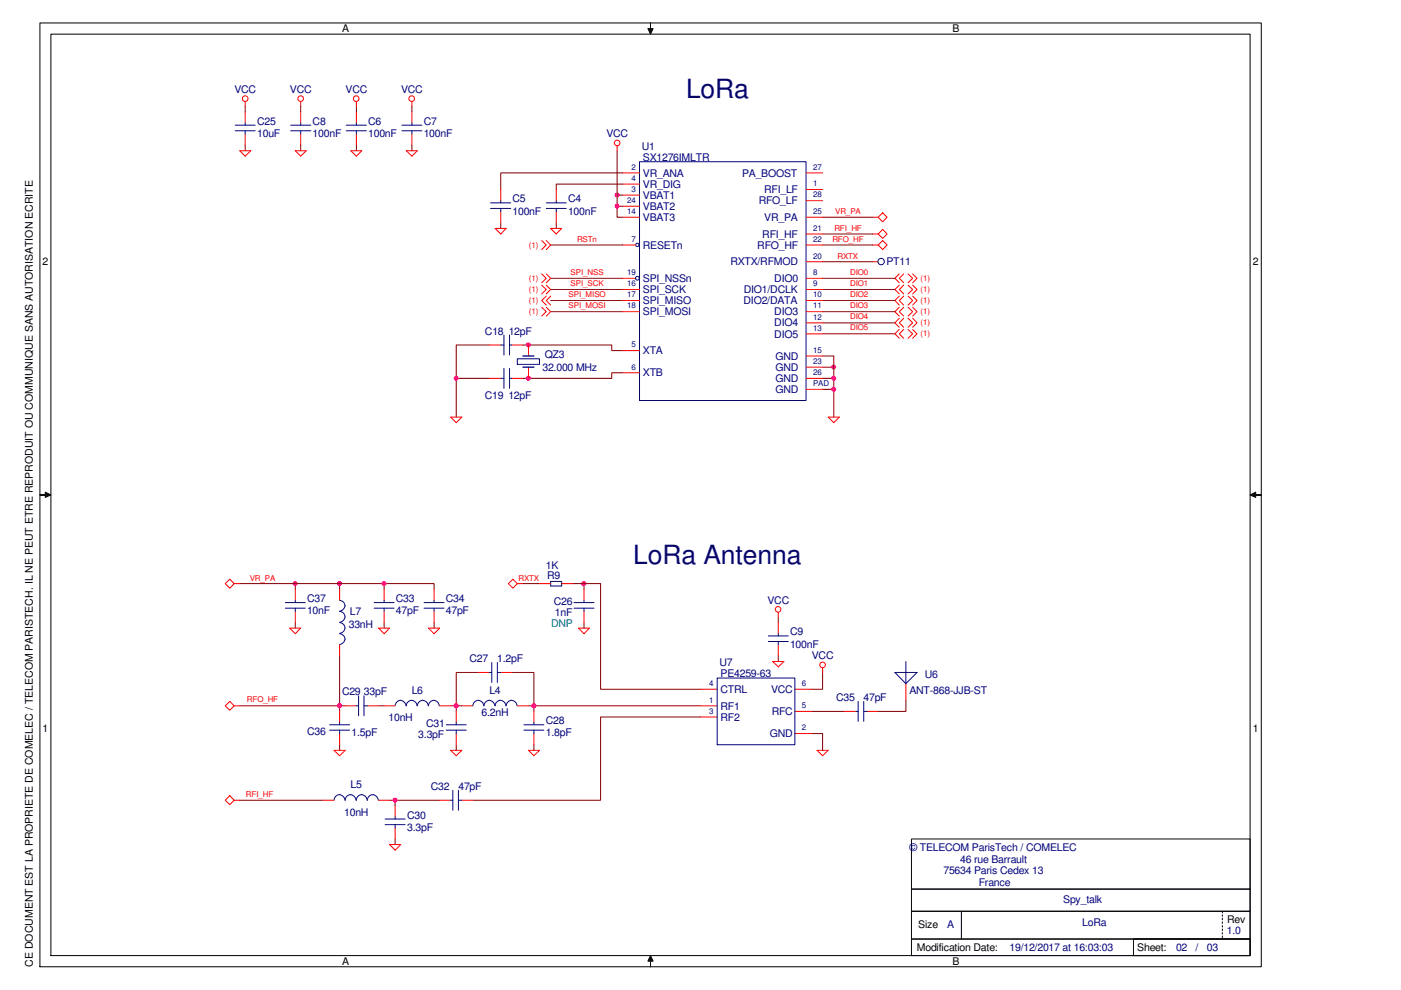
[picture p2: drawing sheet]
<svg xmlns="http://www.w3.org/2000/svg" width="297mm" height="210mm" viewBox="0 0 297 210" stroke-linecap="round" stroke-linejoin="round" font-family="sans-serif">
<path d="M116.8 59h15.2M130.8 41.4h1.2M116.8 61.4h15.2M116.8 66.1h15.2" fill="none" stroke="#800000" stroke-width=".21"/>
<circle cx="130.8" cy="41.3" r=".44" fill="#f0f"/>
<circle cx="130.8" cy="41.3" r=".44" fill="none" stroke="#f0f" stroke-width=".21"/>
<path d="M130.8 32v14.1h1.2M130.8 43.7h1.2" fill="none" stroke="#800000" stroke-width=".21"/>
<circle cx="130.8" cy="43.7" r=".44" fill="#f0f"/>
<circle cx="130.8" cy="43.7" r=".44" fill="none" stroke="#f0f" stroke-width=".21"/>
<g fill="none" stroke="#800000" stroke-width=".21">
<path d="M63.8 22.5v1.2M63.8 30.8v1.2M75.6 22.5v1.2M75.6 30.8v1.2M87.3 22.5v1.2M87.3 30.8v1.2M132 39h-14.1v1.2M132 36.7h-25.8v3.5M106.2 47.2v1.2M116.8 51.9h15.2M117.9 47.2v1.2M110.9 73.2h18.8v1.1h2.3"/>
<path d="M112.1 73.2h.1"/>
</g>
<circle cx="112" cy="73.1" r=".46" fill="#f0f"/>
<circle cx="112" cy="73.1" r=".46" fill="none" stroke="#f0f" stroke-width=".21"/>
<path d="M103.8 73.2h-7.1v15.2M96.7 80.2h7.1" fill="none" stroke="#800000" stroke-width=".21"/>
<circle cx="96.7" cy="80.2" r=".44" fill="#f0f"/>
<circle cx="96.7" cy="80.2" r=".44" fill="none" stroke="#f0f" stroke-width=".21"/>
<path d="M132 79h-2.3v1.2h-18.8M112.1 80.2h.1" fill="none" stroke="#800000" stroke-width=".21"/>
<circle cx="112" cy="80.2" r=".46" fill="#f0f"/>
<circle cx="112" cy="80.2" r=".46" fill="none" stroke="#f0f" stroke-width=".21"/>
<path d="M174.4 77.9h2.4" fill="none" stroke="#800000" stroke-width=".21"/>
<circle cx="176.8" cy="77.8" r=".45" fill="#f0f"/>
<circle cx="176.8" cy="77.8" r=".45" fill="none" stroke="#f0f" stroke-width=".21"/>
<path d="M174.4 75.5h2.4v12.9M174.4 80.2h2.4" fill="none" stroke="#800000" stroke-width=".21"/>
<circle cx="176.8" cy="80.2" r=".45" fill="#f0f"/>
<circle cx="176.8" cy="80.2" r=".45" fill="none" stroke="#f0f" stroke-width=".21"/>
<path d="M174.4 82.5h2.4" fill="none" stroke="#800000" stroke-width=".21"/>
<circle cx="176.8" cy="82.5" r=".45" fill="#f0f"/>
<circle cx="176.8" cy="82.5" r=".45" fill="none" stroke="#f0f" stroke-width=".21"/>
<g fill="none" stroke="#800000" stroke-width=".21">
<path d="M174.4 51.9h10.6M174.4 59h15.3M116.8 63.7h15.2M174.4 61.4h15.3M174.4 63.7h15.3M174.4 66.1h15.3M174.4 68.5h15.3M174.4 70.8h15.3M165 130.8v1.2M165 139.1v1.2M174.4 142.6v3.5h-2.3M82.6 169.7h10.6"/>
<path d="M83.8 169.7v1.2"/>
</g>
<circle cx="83.8" cy="169.6" r=".44" fill="#f0f"/>
<circle cx="83.8" cy="169.6" r=".44" fill="none" stroke="#f0f" stroke-width=".21"/>
<path d="M174.4 49.6h10.6M112.1 149.6h36.4M113.2 149.6v1.2M50.8 169.7h17.7M83.8 177.9v1.2" fill="none" stroke="#800000" stroke-width=".21"/>
<circle cx="113.2" cy="149.6" r=".44" fill="#f0f"/>
<circle cx="113.2" cy="149.6" r=".44" fill="none" stroke="#f0f" stroke-width=".21"/>
<path d="M95.5 149.6h2.4M96.7 149.6v1.2M96.7 157.9v1.2M113.2 157.9v1.2" fill="none" stroke="#800000" stroke-width=".21"/>
<circle cx="96.7" cy="149.6" r=".44" fill="#f0f"/>
<circle cx="96.7" cy="149.6" r=".44" fill="none" stroke="#f0f" stroke-width=".21"/>
<path d="M101.4 142.6h-4.7v7" fill="none" stroke="#800000" stroke-width=".21"/>
<circle cx="96.7" cy="149.6" r=".44" fill="#f0f"/>
<circle cx="96.7" cy="149.6" r=".44" fill="none" stroke="#f0f" stroke-width=".21"/>
<path d="M108.5 142.6h4.7v7" fill="none" stroke="#800000" stroke-width=".21"/>
<circle cx="113.2" cy="149.6" r=".44" fill="#f0f"/>
<circle cx="113.2" cy="149.6" r=".44" fill="none" stroke="#f0f" stroke-width=".21"/>
<path d="M72 149.6v1.2M80.3 149.6h1.1" fill="none" stroke="#800000" stroke-width=".21"/>
<circle cx="72" cy="149.6" r=".44" fill="#f0f"/>
<circle cx="72" cy="149.6" r=".44" fill="none" stroke="#f0f" stroke-width=".21"/>
<path d="M174.4 46.1h10.6M72 123.7v1.2M110.9 123.7h3.5M50.8 149.6h22.4M72 157.9v1.2" fill="none" stroke="#800000" stroke-width=".21"/>
<circle cx="72" cy="123.7" r=".44" fill="#f0f"/>
<circle cx="72" cy="123.7" r=".44" fill="none" stroke="#f0f" stroke-width=".21"/>
<path d="M62.6 123.7v1.2" fill="none" stroke="#800000" stroke-width=".21"/>
<circle cx="62.6" cy="123.7" r=".45" fill="#f0f"/>
<circle cx="62.6" cy="123.7" r=".45" fill="none" stroke="#f0f" stroke-width=".21"/>
<path d="M50.8 123.7h41.2v1.2M62.6 132v1.2M81.4 123.7v1.2M81.4 132v1.2M92 132v1.2" fill="none" stroke="#800000" stroke-width=".21"/>
<circle cx="81.4" cy="123.7" r=".46" fill="#f0f"/>
<circle cx="81.4" cy="123.7" r=".46" fill="none" stroke="#f0f" stroke-width=".21"/>
<path d="M72 139.1v10.5" fill="none" stroke="#800000" stroke-width=".21"/>
<circle cx="72" cy="149.6" r=".44" fill="#f0f"/>
<circle cx="72" cy="149.6" r=".44" fill="none" stroke="#f0f" stroke-width=".21"/>
<path d="M174.4 55.5h10.6M123.8 123.7v1.2M172.1 155.5h2.3v3.6M172.1 150.8h7" fill="none" stroke="#800000" stroke-width=".21"/>
<circle cx="123.8" cy="123.7" r=".46" fill="#f0f"/>
<circle cx="123.8" cy="123.7" r=".46" fill="none" stroke="#f0f" stroke-width=".21"/>
<path d="M52 22.5v1.2M52 30.8v1.2M121.5 123.7h5.8v22.4h21.2M123.8 132v1.2M148.5 152h-21.2v17.7h-27.1M192.1 148.5v2.3h-5.9" fill="none" stroke="#800000" stroke-width=".21"/>
<g fill="#000">
<path d="M137.9 4.9v1.2h.6l-.6 1.1-.5-1.1h.5z" fill-rule="evenodd"/>
<path d="M8.5 104.9h1.1v-.5l1.2 .5-1.2 .6v-.6z" fill-rule="evenodd"/>
<path d="M265 104.9l1.2-.5v.5h1.2h-1.2v.6z" fill-rule="evenodd"/>
<path d="M137.9 202.6l.6 1.2h-.6v1.2v-1.2h-.5z" fill-rule="evenodd"/>
</g>
<g fill="none" stroke="#000" stroke-width=".21">
<path d="M8.5 4.9h258.9v200.1h-258.9zM10.8 7.2h254.2v195.4h-254.2zM137.9 4.9v1.2h.6l-.6 1.1-.5-1.1h.5zM8.5 104.9h1.1v-.5l1.2 .5-1.2 .6v-.6zM265 104.9l1.2-.5v.5h1.2h-1.2v.6zM193.2 177.9h71.8v10.6h-71.8zM193.2 199.1h71.8v3.5h-71.8zM193.2 188.5h71.8v4.7h-71.8zM193.2 193.2h71.8v5.9h-71.8zM203.8 193.2v5.9M240.3 199.1h24.7v3.5h-24.7zM259.2 193.2v.3"/>
<path d="M259.2 194v.3M259.2 194.7v.3M259.2 195.5v.3M259.2 196.2v.4M259.2 197v.3M259.2 197.7v.3M259.2 198.5v.3M137.9 202.6l.6 1.2h-.6v1.2v-1.2h-.5z"/>
</g>
<g fill="none" stroke="#000080" stroke-width=".21">
<path d="M49.9 26.5h4.2M49.9 27.7h4.2M52 26.1v.4M52 27.7v.7M61.6 26.5h4.3M61.6 27.7h4.3M63.8 26.1v.4M63.8 27.7v.7M73.4 26.5h4.3M73.4 27.7h4.3M75.6 26.1v.4M75.6 27.7v.7"/>
<path d="M85.2 26.5h4.2M85.2 27.7h4.2M87.3 26.1v.4M87.3 27.7v.7M135.6 34.3h35.3v50.6h-35.3zM104 43h4.3M104 44.2h4.3M106.2 42.5v.5M106.2 44.2v.7M115.8 43h4.3M115.8 44.2h4.3M117.9 42.5v.5"/>
<path d="M117.9 44.2v.7M106.2 73.2h.6M106.8 71v4.3M106.8 78.1v4.2M108 71v4.3M108 78.1v4.2M108 73.2h.5M109.7 76.1h4.7v1.2h-4.7zM106.2 80.2h.6M108 80.2h.5M60.5 127.8h4.2M60.5 128.9h4.2"/>
<path d="M62.6 127.3v.5M62.6 128.9v.7M72 134.4a1.14 1.14 0 0 1 1.1 1.1 1.14 1.14 0 0 1-1.1 1.2M72 132a1.14 1.14 0 0 1 1.1 1.1 1.14 1.14 0 0 1-1.1 1.2M72 129.6a1.16 1.16 0 0 1 1.1 1.2 1.16 1.16 0 0 1-1.1 1.2M72 127.3a1.21 1.21 0 0 1 1.1 1.2M73.1 128.4a1.35 1.35 0 0 1-1.1 1.2M79.3 127.8h4.3M79.3 128.9h4.3M81.4 127.3v.5M81.4 128.9v.7M89.9 127.8h4.2"/>
<path d="M89.9 128.9h4.2M92 127.3v.5M92 128.9v.7M116.8 123.3h2.3v.9h-2.3zM121.7 127.8h4.2M121.7 128.9h4.2M123.8 127.3v.5M123.8 128.9v.7M162.9 134.8h4.2M162.9 136h4.2M165 134.4v.4M165 136v.7"/>
<path d="M69.9 153.7h4.2M69.9 154.8h4.2M72 153.2v.5M72 154.8v.7M75.6 149.6h.4M76 147.5v4.3M77.2 147.5v4.3M77.2 149.6h.7M85 148.5a1.29 1.29 0 0 1 1.1 1.1M85 148.5a1.27 1.27 0 0 0-1.2 1.1M87.3 148.5a1.22 1.22 0 0 1 1.1 1.1M87.3 148.5a1.22 1.22 0 0 0-1.2 1.1"/>
<path d="M89.7 148.5a1.23 1.23 0 0 1 1.1 1.1M89.7 148.5a1.27 1.27 0 0 0-1.2 1.1M92 148.5a1.22 1.22 0 0 1 1.1 1.1M92 148.5a1.25 1.25 0 0 0-1.2 1.1M94.6 153.7h4.2M94.6 154.8h4.2M96.7 153.2v.5M96.7 154.8v.7M101.4 148.5a1.23 1.23 0 0 1 1.2 1.1M101.4 148.5a1.27 1.27 0 0 0-1.2 1.1M103.8 148.5a1.29 1.29 0 0 1 1.1 1.1M103.8 148.5a1.25 1.25 0 0 0-1.2 1.1"/>
<path d="M103.8 142.6h.5M104.3 140.5v4.2M105.4 140.5v4.2M105.4 142.6h.8M106.2 148.5a1.22 1.22 0 0 1 1.1 1.1M106.2 148.5a1.22 1.22 0 0 0-1.2 1.1M108.5 148.5a1.26 1.26 0 0 1 1.1 1.1M108.5 148.5a1.27 1.27 0 0 0-1.2 1.1M111.1 153.7h4.2M111.1 154.8h4.2M113.2 153.2v.5M113.2 154.8v.7"/>
<path d="M152.1 143.8h16.4v14.1h-16.4zM181.5 150.8h.4M181.9 148.7v4.3M183.1 148.7v4.3M183.1 150.8h.8M189.7 142.6h4.7l-2.3 2.3zM192.1 140.3v4.6M70.8 169.7a1.16 1.16 0 0 1 1.2-1.2 1.16 1.16 0 0 1 1.1 1.2M73.2 169.7a1.14 1.14 0 0 1 1.1-1.2 1.14 1.14 0 0 1 1.2 1.2M75.6 169.7a1.16 1.16 0 0 1 1.1-1.2 1.16 1.16 0 0 1 1.2 1.2 1.16 1.16 0 0 1 1.2-1.2 1.16 1.16 0 0 1 1.1 1.2M81.7 173.7h4.2M81.7 174.8h4.2"/>
<path d="M83.8 173.2v.5M83.8 174.8v.8M95.5 169.7h.5M96 167.6v4.2M97.2 167.6v4.2M97.2 169.7h.7"/>
<circle cx="135.1" cy="51.9" r=".35"/>
<circle cx="135.1" cy="59" r=".41"/>
<circle cx="186.8" cy="55.5" r=".68"/>
</g>
<g fill="none" stroke="#f00" stroke-width=".21">
<path d="M50.8 32h2.4l-1.2 1.1zM52 21.5v1M52 23.7v2.4M52 28.4v2.4M62.6 32h2.3l-1.1 1.1zM63.8 21.5v1M63.8 23.7v2.4M63.8 28.4v2.4M74.4 32h2.3l-1.1 1.1zM75.6 21.5v1M75.6 23.7v2.4M75.6 28.4v2.4"/>
<path d="M86.1 32h2.4l-1.2 1.1zM87.3 21.5v1M87.3 23.7v2.4M87.3 28.4v2.4M130.8 30.9v1.1M132 36.7h3.6M132 39h3.6M170.9 36.7h3.5M105 48.4h2.3l-1.1 1.2zM106.2 40.2v2.3M106.2 44.9v2.3M114.8 51l1 .9-1 1"/>
<path d="M114.8 58.1l1 .9-1 .9M115.8 51l1 .9-1 1M115.8 58.1l1 .9-1 .9M116.8 48.4h2.3l-1.2 1.2zM117.9 40.2v2.3M117.9 44.9v2.3M132 41.4h3.6M132 43.7h3.6M132 46.1h3.6M132 51.9h2.8M132 59h2.8M170.9 46.1h3.5"/>
<path d="M170.9 51.9h3.5M170.9 59h3.5M170.9 40.2h3.5M170.9 42.5h3.5M170.9 49.6h3.5M170.9 55.5h3.5M185 46.1h1.2M185 51.9h1.2M185 49.6h1.2M185 55.5h1.1M186.2 51.9l1-.9 .9 .9-.9 1zM186.2 46.1l1-1 .9 1-.9 .9z"/>
<path d="M187.2 48.6l.9 1-.9 .9-1-.9zM190.7 58.1l-1 .9 1 .9M191.6 58.1l-.9 .9 .9 .9M192.5 58.1l1 .9-1 .9M193.5 58.1l.9 .9-.9 .9M103.8 73.2h2.4M108.5 73.2h2.4M112.1 73.2v2.3M112.1 77.9v2.3M114.8 60.5l1 .9-1 .9M114.8 65.2l1 .9-1 .9M115.8 60.5l1 .9-1 .9"/>
<path d="M115.8 65.2l1 .9-1 .9M115.8 62.8l-1 .9 1 1M116.8 62.8l-1 .9 1 1M132 74.3h3.6M132 79h3.6M132 61.4h3.6M132 63.7h3.6M132 66.1h3.6M170.9 75.5h3.5M170.9 77.9h3.5M170.9 61.4h3.5M170.9 63.7h3.5"/>
<path d="M170.9 66.1h3.5M170.9 68.5h3.5M170.9 70.8h3.5M190.7 60.5l-1 .9 1 .9M190.7 62.8l-1 .9 1 1M190.7 65.2l-1 .9 1 .9M190.7 67.5l-1 1 1 .9M190.7 69.8l-1 1 1 .9M191.6 60.5l-.9 .9 .9 .9M191.6 62.8l-.9 .9 .9 1M191.6 65.2l-.9 .9 .9 .9M191.6 67.5l-.9 1 .9 .9"/>
<path d="M191.6 69.8l-.9 1 .9 .9M192.5 60.5l1 .9-1 .9M192.5 62.8l1 .9-1 1M192.5 65.2l1 .9-1 .9M192.5 67.5l1 1-1 .9M192.5 69.8l1 1-1 .9M193.5 60.5l.9 .9-.9 .9M193.5 62.8l.9 .9-.9 1M193.5 65.2l.9 .9-.9 .9M193.5 67.5l.9 1-.9 .9M193.5 69.8l.9 1-.9 .9M95.5 88.4h2.4l-1.2 1.2z"/>
<path d="M103.8 80.2h2.4M108.5 80.2h2.4M170.9 80.2h3.5M170.9 82.5h3.5M175.6 88.4h2.4l-1.2 1.2zM47.7 123.7l1-.9 1 .9-1 1zM49.7 123.7h1.1M61.4 133.2h2.4l-1.2 1.2zM62.6 124.9v2.4M62.6 129.6v2.4M72 124.9v2.4M72 136.7v2.4"/>
<path d="M80.3 133.2h2.3l-1.2 1.2zM81.4 124.9v2.4M81.4 129.6v2.4M90.8 133.2h2.4l-1.2 1.2zM92 124.9v2.4M92 129.6v2.4M107.8 123.7l1-.9 .9 .9-.9 1zM109.7 123.7h1.2M114.4 123.7h2.4M119.1 123.7h2.4M122.6 133.2h2.4l-1.2 1.2zM123.8 124.9v2.4"/>
<path d="M123.8 129.6v2.4M165 129.8v1M165 132v2.4M165 136.7v2.4M47.7 149.6l1-.9 1 .9-1 1zM49.7 149.6h1.1M70.8 159.1h2.4l-1.2 1.1zM72 150.8v2.4M72 155.5v2.4M73.2 149.6h2.4M77.9 149.6h2.4M81.4 149.6h2.4"/>
<path d="M93.2 149.6h2.3M95.5 159.1h2.4l-1.2 1.1zM96.7 150.8v2.4M96.7 155.5v2.4M97.9 149.6h2.3M101.4 142.6h2.4M106.2 142.6h2.3M109.7 149.6h2.4M112.1 159.1h2.3l-1.2 1.1zM113.2 150.8v2.4M113.2 155.5v2.4M148.5 146.1h3.6"/>
<path d="M148.5 149.6h3.6M148.5 152h3.6M163.8 140.3h2.4l-1.2 1.1zM168.5 146.1h3.6M168.5 150.8h3.6M168.5 155.5h3.6M173.2 159.1h2.4l-1.2 1.1zM174.4 141.6v1M179.1 150.8h2.4M183.9 150.8h2.3M192.1 144.9v3.6M48.7 168.7l1 1-1 .9-1-.9z"/>
<path d="M49.7 169.7h1.1M68.5 169.7h2.3M80.3 169.7h2.3M82.6 179.1h2.4l-1.2 1.2zM83.8 170.9v2.3M83.8 175.6v2.3M93.2 169.7h2.3M97.9 169.7h2.3"/>
<circle cx="52" cy="20.9" r=".6"/>
<circle cx="63.7" cy="20.9" r=".6"/>
<circle cx="75.5" cy="20.9" r=".6"/>
<circle cx="87.3" cy="20.9" r=".6"/>
<circle cx="130.8" cy="30.3" r=".59"/>
<circle cx="165" cy="129.2" r=".59"/>
<circle cx="174.4" cy="141" r=".6"/>
</g>
<path d="M110.9 77.9h2.3M110.9 75.5h2.3" fill="none" stroke="#000080" stroke-width=".28"/>
<g font-size="5.6" fill="#000080">
<text x="145.5" y="20.8">LoRa</text>
<text x="134.3" y="119.7">LoRa Antenna</text>
</g>
<g font-size="2.2">
<text x="72.5" y="6.9">A</text>
<text x="202" y="6.9">B</text>
<text x="9" y="56.3">2</text>
<text x="265.6" y="56.3">2</text>
<text x="9" y="155.2">1</text>
<text x="265.6" y="155.2">1</text>
<text x="194.7" y="196.7">Size</text>
<text x="260.2" y="195.7">Rev</text>
<text x="194.4" y="201.7">Modification Date:</text>
<text x="241.1" y="201.7">Sheet:</text>
<text x="7" y="205" transform="rotate(-90 7 205)">CE DOCUMENT EST LA PROPRIETE DE COMELEC / TELECOM PARISTECH. IL NE PEUT ETRE REPRODUIT OU COMMUNIQUE SANS AUTORISATION ECRITE</text>
<text x="72.5" y="204.6">A</text>
<text x="202" y="204.6">B</text>
</g>
<g font-size="2.2" fill="#000080">
<text x="49.7" y="19.7">VCC</text>
<text x="61.5" y="19.7">VCC</text>
<text x="73.3" y="19.7">VCC</text>
<text x="85" y="19.7">VCC</text>
<text x="54.5" y="26.4">C25</text>
<text x="54.5" y="29">10uF</text>
<text x="66.3" y="26.4">C8</text>
<text x="66.3" y="29">100nF</text>
<text x="78.1" y="26.4">C6</text>
<text x="78.1" y="29">100nF</text>
<text x="89.8" y="26.4">C7</text>
<text x="89.8" y="29">100nF</text>
<text x="128.6" y="29.1">VCC</text>
<text x="136.1" y="31.8">U1</text>
<text x="136.3" y="34">SX1276IMLTR</text>
<text x="136.3" y="37.4">VR_ANA</text>
<text x="136.3" y="39.8">VR_DIG</text>
<text x="157.3" y="37.4">PA_BOOST</text>
<text x="162" y="41">RFI_LF</text>
<text x="108.7" y="42.9">C5</text>
<text x="108.7" y="45.5">100nF</text>
<text x="120.4" y="42.9">C4</text>
<text x="120.4" y="45.5">100nF</text>
<text x="136.3" y="44.5">VBAT2</text>
<text x="136.3" y="42.2">VBAT1</text>
<text x="136.3" y="46.9">VBAT3</text>
<text x="160.9" y="43.3">RFO_LF</text>
<text x="162" y="46.9">VR_PA</text>
<text x="136.3" y="52.7">RESETn</text>
<text x="160.6" y="52.7">RFO_HF</text>
<text x="161.6" y="50.4">RFI_HF</text>
<text x="136.3" y="59.8">SPI_NSSn</text>
<text x="154.9" y="56.3">RXTX/RFMOD</text>
<text x="164.2" y="59.8">DIO0</text>
<text x="188" y="56.3">PT11</text>
<text x="136.3" y="62.1">SPI_SCK</text>
<text x="136.3" y="64.5">SPI_MISO</text>
<text x="157.6" y="64.5">DIO2/DATA</text>
<text x="157.7" y="62.1">DIO1/DCLK</text>
<text x="102.8" y="71">C18 12pF</text>
<text x="136.3" y="66.9">SPI_MOSI</text>
<text x="164.2" y="66.9">DIO3</text>
<text x="164.2" y="69.2">DIO4</text>
<text x="164.2" y="71.6">DIO5</text>
<text x="115.5" y="75.8">QZ3</text>
<text x="136.3" y="75.1">XTA</text>
<text x="164.4" y="76.3">GND</text>
<text x="115" y="78.7">32.000 MHz</text>
<text x="136.3" y="79.8">XTB</text>
<text x="164.4" y="78.7">GND</text>
<text x="164.4" y="81">GND</text>
<text x="164.4" y="83.4">GND</text>
<text x="102.8" y="84.5">C19 12pF</text>
<text x="115.7" y="120.6">1K</text>
<text x="116" y="122.8">R9</text>
<text x="65.1" y="127.6">C37</text>
<text x="65.1" y="130.3">10nF</text>
<text x="74.2" y="130.5">L7</text>
<text x="83.9" y="127.6">C33</text>
<text x="83.9" y="130.3">47pF</text>
<text x="94.5" y="127.6">C34</text>
<text x="94.5" y="130.3">47pF</text>
<text x="117.4" y="128.2">C26</text>
<text x="117.6" y="130.5">1nF</text>
<text x="162.7" y="128">VCC</text>
<text x="74" y="133.1">33nH</text>
<text x="167.5" y="134.7">C9</text>
<text x="167.5" y="137.3">100nF</text>
<text x="99.6" y="140.4">C27</text>
<text x="105.4" y="140.4">1.2pF</text>
<text x="152.6" y="141.3">U7</text>
<text x="152.8" y="143.5">PE4259-63</text>
<text x="172.1" y="139.7">VCC</text>
<text x="196.1" y="143.7">U6</text>
<text x="72.5" y="147.4">C29 33pF</text>
<text x="87.3" y="147.1">L6</text>
<text x="103.8" y="147.1">L4</text>
<text x="152.8" y="146.9">CTRL</text>
<text x="163.5" y="146.9">VCC</text>
<text x="177.3" y="148.6">C35</text>
<text x="183.1" y="148.6">47pF</text>
<text x="192.8" y="147.1">ANT-868-JJB-ST</text>
<text x="65.1" y="155.9">C36</text>
<text x="82.4" y="153">10nH</text>
<text x="90.3" y="154.1">C31</text>
<text x="102.1" y="151.8">6.2nH</text>
<text x="115.7" y="153.5">C28</text>
<text x="152.8" y="150.5">RF1</text>
<text x="152.8" y="152.8">RF2</text>
<text x="163.6" y="151.6">RFC</text>
<text x="74.5" y="156.1">1.5pF</text>
<text x="88.7" y="156.4">3.3pF</text>
<text x="115.7" y="156.1">1.8pF</text>
<text x="163.2" y="156.3">GND</text>
<text x="74.3" y="167">L5</text>
<text x="91.4" y="167.4">C32</text>
<text x="97.2" y="167.4">47pF</text>
<text x="73" y="172.9">10nH</text>
<text x="86.3" y="173.6">C30</text>
<text x="86.3" y="176.1">3.3pF</text>
<text x="192.8" y="180.4">© TELECOM ParisTech / COMELEC</text>
<text x="200" y="185.4">75634 Paris Cedex 13</text>
<text x="203.6" y="182.9">46 rue Barrault</text>
<text x="207.5" y="187.9">France</text>
<text x="225.4" y="191.6">Spy_talk</text>
<text x="200.8" y="196.7">A</text>
<text x="229.4" y="196.4">LoRa</text>
<text x="214" y="201.7">19/12/2017 at 16:03:03</text>
<text x="249.3" y="201.7">02</text>
<text x="253.5" y="201.7">/</text>
<text x="255.9" y="201.7">03</text>
<text x="260.1" y="198.1">1.0</text>
</g>
<text font-size="2.2" fill="#008080" x="116.8" y="132.8">DNP</text>
<g font-size="1.7" fill="#000080">
<text x="133.9" y="36">2</text>
<text x="172.4" y="36">27</text>
<text x="133.9" y="40.7">3</text>
<text x="133.9" y="38.4">4</text>
<text x="172.4" y="39.5">1</text>
<text x="172.4" y="41.9">28</text>
<text x="133" y="45.4">14</text>
<text x="133" y="43.1">24</text>
<text x="172.4" y="45.4">25</text>
<text x="133.9" y="51.3">7</text>
<text x="172.4" y="48.9">21</text>
<text x="172.4" y="51.3">22</text>
<text x="133" y="58.4">19</text>
<text x="172.4" y="54.8">20</text>
<text x="172.4" y="58.4">8</text>
<text x="133" y="63.1">17</text>
<text x="133" y="60.7">16</text>
<text x="133" y="65.4">18</text>
<text x="172.4" y="60.7">9</text>
<text x="172.4" y="63.1">10</text>
<text x="172.4" y="65.4">11</text>
<text x="172.4" y="67.8">12</text>
<text x="172.4" y="70.1">13</text>
<text x="133.9" y="73.7">5</text>
<text x="172.4" y="77.2">23</text>
<text x="172.4" y="74.8">15</text>
<text x="133.9" y="78.4">6</text>
<text x="172.4" y="79.5">26</text>
<text x="172.4" y="81.9">PAD</text>
<text x="150.3" y="149">1</text>
<text x="150.3" y="145.5">4</text>
<text x="170" y="145.5">6</text>
<text x="150.3" y="151.3">3</text>
<text x="170" y="154.9">2</text>
<text x="170" y="150.2">5</text>
</g>
<g font-size="1.7" fill="#f00">
<text x="177.1" y="45.4">VR_PA</text>
<text x="112.1" y="52.5">(1)</text>
<text x="122.3" y="51.3">RSTn</text>
<text x="176.5" y="51.3">RFO_HF</text>
<text x="176.9" y="48.9">RFI_HF</text>
<text x="112.1" y="59.6">(1)</text>
<text x="121" y="58.3">SPI_NSS</text>
<text x="177.6" y="54.8">RXTX</text>
<text x="180.3" y="58.3">DIO0</text>
<text x="195.2" y="59.6">(1)</text>
<text x="112.1" y="61.9">(1)</text>
<text x="112.1" y="64.3">(1)</text>
<text x="120.6" y="65.4">SPI_MOSI</text>
<text x="120.6" y="63">SPI_MISO</text>
<text x="121" y="60.7">SPI_SCK</text>
<text x="180.3" y="60.7">DIO1</text>
<text x="180.3" y="63">DIO2</text>
<text x="180.3" y="65.4">DIO3</text>
<text x="195.2" y="61.9">(1)</text>
<text x="195.2" y="64.3">(1)</text>
<text x="112.1" y="66.6">(1)</text>
<text x="180.3" y="67.7">DIO4</text>
<text x="180.3" y="70.1">DIO5</text>
<text x="195.2" y="66.6">(1)</text>
<text x="195.2" y="69">(1)</text>
<text x="195.2" y="71.3">(1)</text>
<text x="53" y="123.1">VR_PA</text>
<text x="109.9" y="123.1">RXTX</text>
<text x="52.4" y="148.9">RFO_HF</text>
<text x="52.2" y="169">RFI_HF</text>
</g>
</svg>
